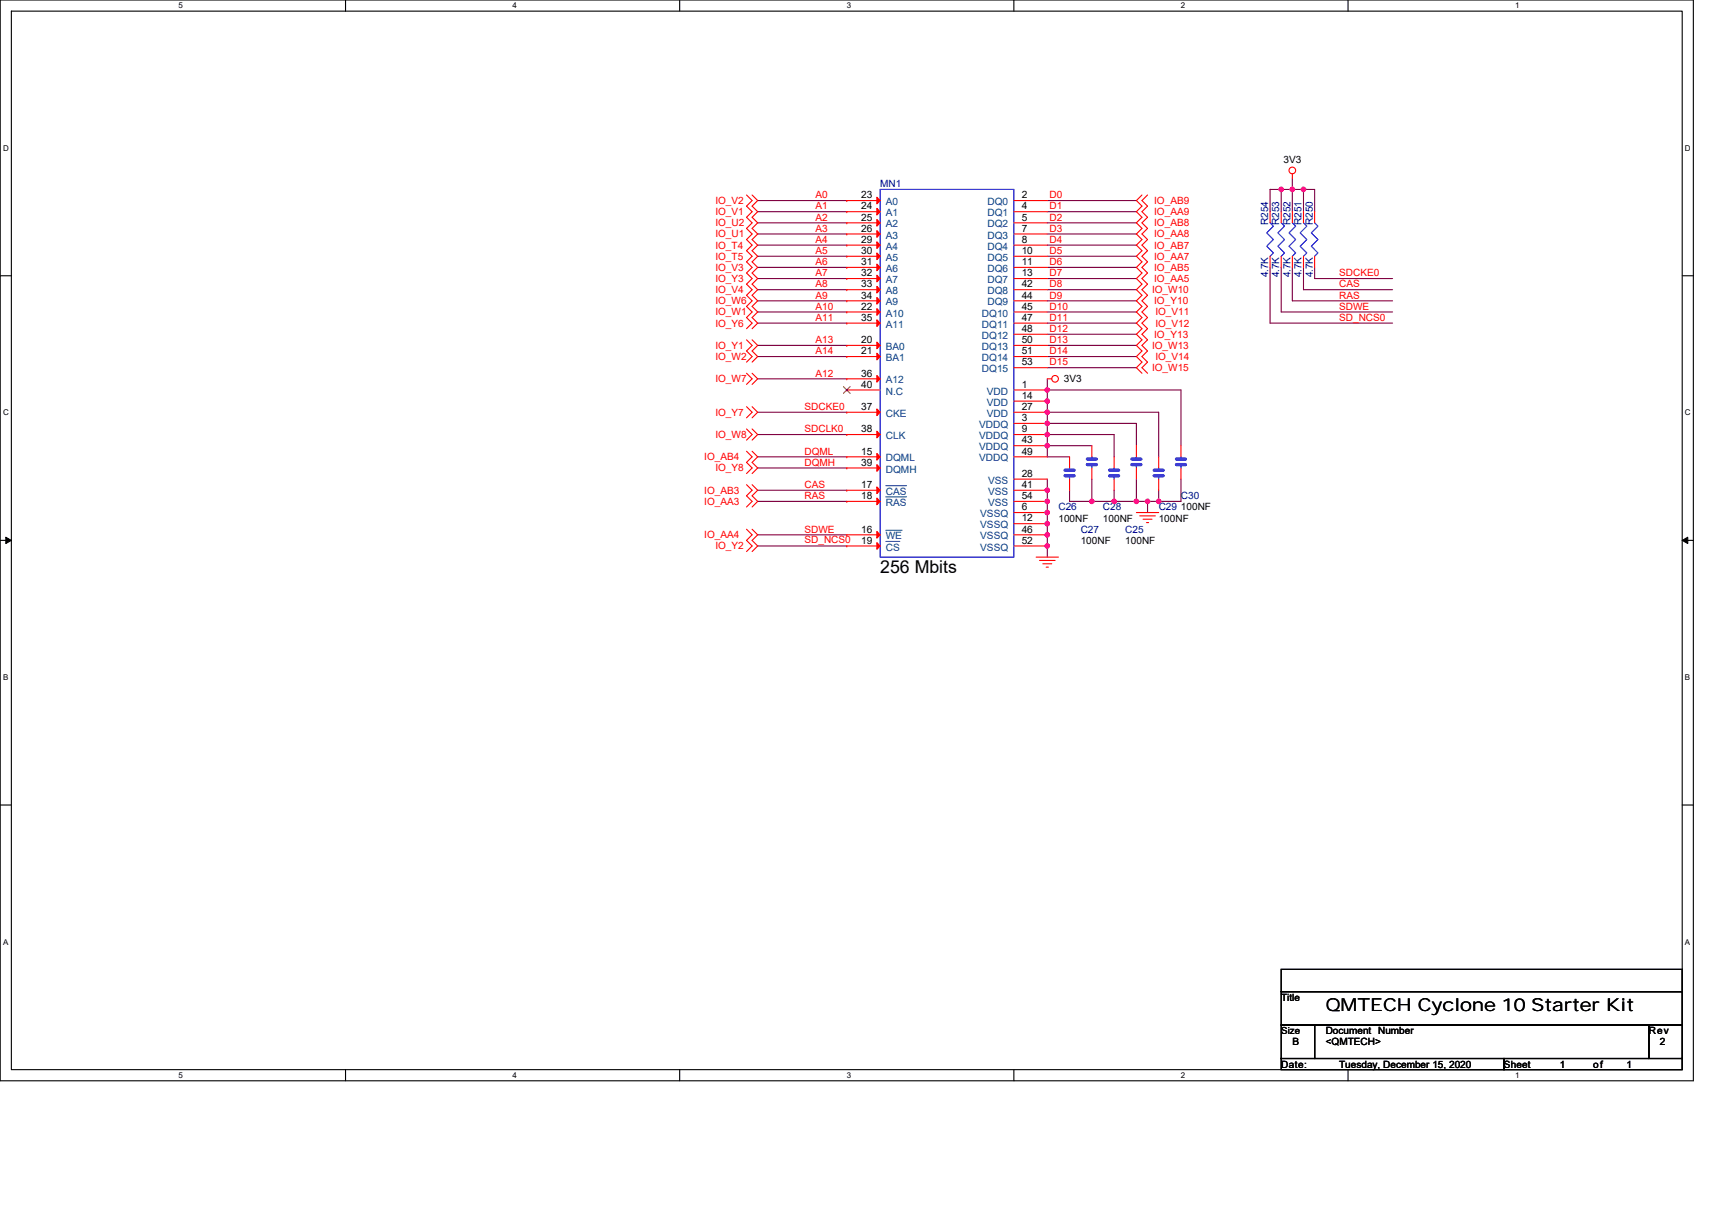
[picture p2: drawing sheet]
<svg xmlns="http://www.w3.org/2000/svg" width="297mm" height="210mm" viewBox="0 0 297 210" stroke-linecap="round" stroke-linejoin="round" font-family="sans-serif">
<path d="M0 0h293.5v187.2h-293.5zM2 1.9h289.5v183.4h-289.5z" fill="none" stroke="#000" stroke-width=".19"/>
<g fill="#fff">
<path d="M30.9 .2h.8v1.5h-.8z"/>
<path d="M30.9 185.5h.8v1.6h-.8z"/>
</g>
<path d="M59.9 0v1.9M59.9 185.3v1.9" fill="none" stroke="#000" stroke-width=".19"/>
<g fill="#fff">
<path d="M88.8 .2h.8v1.5h-.8z"/>
<path d="M88.8 185.5h.8v1.6h-.8z"/>
</g>
<path d="M117.8 0v1.9M117.8 185.3v1.9" fill="none" stroke="#000" stroke-width=".19"/>
<g fill="#fff">
<path d="M146.7 .2h.8v1.5h-.8z"/>
<path d="M146.7 185.5h.8v1.6h-.8z"/>
</g>
<path d="M175.7 0v1.9M175.7 185.3v1.9" fill="none" stroke="#000" stroke-width=".19"/>
<g fill="#fff">
<path d="M204.7 .2h.7v1.5h-.7z"/>
<path d="M204.7 185.5h.7v1.6h-.7z"/>
</g>
<path d="M233.6 0v1.9M233.6 185.3v1.9" fill="none" stroke="#000" stroke-width=".19"/>
<g fill="#fff">
<path d="M262.6 .2h.7v1.5h-.7z"/>
<path d="M262.6 185.5h.7v1.6h-.7z"/>
<path d="M.5 24.9h1v1.5h-1z"/>
<path d="M292 24.9h1v1.5h-1z"/>
<path d="M.5 70.7h1v1.5h-1z"/>
<path d="M292 70.7h1v1.5h-1z"/>
</g>
<path d="M0 47.8h2M291.5 47.8h2" fill="none" stroke="#000" stroke-width=".19"/>
<g fill="#fff">
<path d="M.5 116.5h.9v1.6h-.9z"/>
<path d="M292 116.5h.9v1.6h-.9z"/>
</g>
<path d="M0 93.6h2M291.5 93.6h2" fill="none" stroke="#000" stroke-width=".19"/>
<path d="M1 93.1l1 .5-1 .6zM291.5 93.6l1-.5v1.1z" fill="#000"/>
<path d="M1 93.1l1 .5-1 .6zM291.5 93.6l1-.5v1.1z" fill="none" stroke="#000" stroke-width=".17"/>
<g fill="#fff">
<path d="M.5 162.4h.9v1.5h-.9z"/>
<path d="M292 162.4h.9v1.5h-.9z"/>
</g>
<path d="M0 139.5h2M291.5 139.5h2M222 167.9h69.5v3.9h-69.5zM222 171.8h69.5v5.8h-69.5zM222 177.6h5.8v5.8h-5.8zM227.8 177.6h57.9v5.8h-57.9zM285.7 177.6h5.8v5.8h-5.8zM222 183.4h38.6v1.9h-38.6zM260.6 183.4h30.9v1.9h-30.9z" fill="none" stroke="#000" stroke-width=".19"/>
<g fill="none" stroke="#800040" stroke-width=".19">
<path d="M131.3 36.7h15.4M131.3 34.7h15.4M131.3 38.6h15.4M181.5 38.6h15.4M181.5 34.7h15.4M181.5 36.7h15.4M222 32.8h2M222 32.8h-1.9v3.9M222 32.8v3.9M224 32.8h1.9M224 30.9v1.9M224 32.8v3.9"/>
<path d="M225.9 32.8h1.9v3.9M225.9 32.8v3.9M131.3 52.1h15.4M131.3 50.2h15.4M131.3 56h15.4M131.3 46.3h15.4M131.3 59.8h15.4M131.3 42.5h15.4M131.3 48.3h15.4M131.3 40.5h15.4M131.3 54.1h15.4M131.3 44.4h15.4"/>
<path d="M181.5 42.5h15.4M181.5 54.1h15.4M181.5 57.9h15.4M181.5 44.4h15.4M181.5 52.1h15.4M181.5 40.5h15.4M181.5 46.3h15.4M181.5 48.3h15.4M181.5 50.2h15.4M181.5 59.8h15.4M181.5 56h15.4M220.1 46.3v9.7h21.2"/>
<path d="M222 46.3v7.8h19.3M224 46.3v5.8h17.3M225.9 46.3v3.9h15.4M227.8 46.3v2h13.5M131.3 79.1h15.4M131.3 61.8h15.4M131.3 75.3h15.4M131.3 65.6h15.4M131.3 71.4h15.4M181.5 67.6h23.2v9.6M181.5 71.4h19.3v7.7M181.5 77.2h7.7"/>
<path d="M181.5 77.2v1.9h3.9M181.5 75.3v1.9M181.5 65.6v2M181.5 71.4v2M181.5 67.6v3.8M181.5 73.4v1.9M181.5 73.4h15.4v3.8M181.5 61.8h15.4M181.5 63.7h15.4M181.5 75.3h11.6v3.8M131.3 94.6h15.4M131.3 84.9h15.4"/>
<path d="M131.3 81.1h15.4M131.3 86.9h15.4M131.3 92.7h15.4M181.5 83v13.5M185.4 84.9v2h3.8M189.2 86.9h3.9M189.2 83v3.9M193.1 84.9v2M193.1 86.9h3.8M196.9 86.9h2M196.9 83v3.9M198.9 86.9h1.9"/>
<path d="M198.9 86.9v1.9M200.8 84.9v2M204.7 83v3.9h-3.9"/>
</g>
<g fill="#f0f" stroke="#f0f" stroke-width=".19">
<circle cx="222" cy="32.8" r=".38"/>
<circle cx="225.9" cy="32.8" r=".38"/>
<circle cx="224" cy="32.8" r=".38"/>
<circle cx="181.5" cy="77.2" r=".38"/>
<circle cx="181.5" cy="67.6" r=".38"/>
<circle cx="200.8" cy="86.9" r=".38"/>
<circle cx="181.5" cy="75.3" r=".38"/>
<circle cx="181.5" cy="90.7" r=".38"/>
<circle cx="181.5" cy="88.8" r=".38"/>
<circle cx="181.5" cy="92.7" r=".38"/>
<circle cx="181.5" cy="94.6" r=".38"/>
<circle cx="189.2" cy="86.9" r=".38"/>
<circle cx="181.5" cy="73.4" r=".38"/>
<circle cx="181.5" cy="71.4" r=".38"/>
<circle cx="181.5" cy="84.9" r=".38"/>
<circle cx="196.9" cy="86.9" r=".38"/>
<circle cx="181.5" cy="69.5" r=".38"/>
<circle cx="193.1" cy="86.9" r=".38"/>
<circle cx="181.5" cy="86.9" r=".38"/>
<circle cx="198.9" cy="86.9" r=".38"/>
</g>
<g fill="none" stroke="#f00" stroke-width=".19">
<path d="M129.4 33.8l.9 .9-.9 1 .9 1-.9 .9 .9 1-.9 1 .9 .9-.9 1 .9 1-.9 .9 .9 1-.9 1 .9 .9-.9 1 .9 1-.9 .9 .9 1-.9 1 .9 .9-.9 1 .9 1-.9 .9 .9 1-.9 .9M130.3 33.8l1 .9-1 1 1 1-1 .9 1 1-1 1 1 .9-1 1 1 1-1 .9 1 1-1 1 1 .9-1 1 1 1-1 .9 1 1-1 1 1 .9-1 1 1 1-1 .9 1 1-1 .9M146.7 34.7h5.8M146.7 36.7h5.8M146.7 38.6h5.8M146.7 34.7h.1M146.7 36.7h.1M146.7 38.6h.1M175.7 34.7h5.8M175.7 36.7h5.8M175.7 38.6h5.8M197.9 33.8l-1 .9 1 1-1 1 1 .9-1 1 1 1-1 .9 1 1-1 1 1 .9-1 1 1 1-1 .9 1 1-1 1 1 .9-1 1 1 1-1 .9 1 1-1 1 1 .9-1 1 1 .9-1 1 1 1-1 .9 1 1-1 1 1 .9-1 1 1 1"/>
<path d="M198.9 33.8l-1 .9 1 1-1 1 1 .9-1 1 1 1-1 .9 1 1-1 1 1 .9-1 1 1 1-1 .9 1 1-1 1 1 .9-1 1 1 1-1 .9 1 1-1 1 1 .9-1 1 1 .9-1 1 1 1-1 .9 1 1-1 1 1 .9-1 1 1 1M220.1 36.7v1.9M222 36.7v1.9M224 30.1v.8M224 36.7v1.9M225.9 36.7v1.9M227.8 36.7v1.9M129.4 58.9l.9 .9-.9 1 .9 1-.9 .9M130.3 58.9l1 .9-1 1 1 1-1 .9M146.7 40.5h5.8M146.7 42.5h5.8M146.7 44.4h5.8"/>
<path d="M146.7 46.3h5.8M146.7 48.3h5.8M146.7 50.2h5.8M146.7 52.1h5.8M146.7 54.1h5.8M146.7 59.8h5.8M146.7 56h5.8M146.7 40.5h.1M146.7 42.5h.1M146.7 44.4h.1M146.7 46.3h.1M146.7 48.3h.1"/>
<path d="M146.7 50.2h.1M146.7 52.1h.1M146.7 54.1h.1M146.7 59.8h.1M146.7 56h.1M175.7 40.5h5.8M175.7 42.5h5.8M175.7 44.4h5.8M175.7 46.3h5.8M175.7 48.3h5.8M175.7 50.2h5.8M175.7 52.1h5.8"/>
<path d="M175.7 54.1h5.8M175.7 56h5.8M175.7 57.9h5.8M175.7 59.8h5.8M220.1 44.4v1.9M222 44.4v1.9M224 44.4v1.9M225.9 44.4v1.9M227.8 44.4v1.9M129.4 78.2l.9 .9-.9 1 .9 1-.9 .9M129.4 64.7l.9 .9-.9 1M129.4 70.5l.9 .9-.9 1"/>
<path d="M129.4 74.3l.9 1-.9 1M130.3 78.2l1 .9-1 1 1 1-1 .9M130.3 64.7l1 .9-1 1M130.3 70.5l1 .9-1 1M130.3 74.3l1 1-1 1M146.7 65.6h5.8M146.7 67.6h5.8M146.7 75.3h5.8M146.7 71.4h5.8M146.7 79.1h5.8M146.7 61.8h5.8M146.7 65.6h.1"/>
<path d="M146.7 67.6h.1M146.7 75.3h.1M146.7 71.4h.1M146.7 79.1h.1M146.7 61.8h.1M175.7 61.8h5.8M175.7 63.7h5.8M175.7 67.6h5.8M175.7 73.4h5.8M175.7 71.4h5.8M175.7 75.3h5.8M175.7 77.2h5.8"/>
<path d="M175.7 79.1h5.8M175.7 69.5h5.8M181.5 65.6h.8M185.4 79.1v2M189.2 77.2v1.9M193.1 79.1v2M196.9 77.2v1.9M200.8 79.1v2M204.7 77.2v1.9M129.4 91.7l.9 1-.9 .9 .9 1-.9 1M129.4 84l.9 .9-.9 1 .9 1-.9 .9M130.3 91.7l1 1-1 .9 1 1-1 1"/>
<path d="M130.3 84l1 .9-1 1 1 1-1 .9M146.7 81.1h5.8M146.7 84.9h5.8M146.7 86.9h5.8M146.7 92.7h5.8M146.7 94.6h5.8M146.7 81.1h.1M146.7 84.9h.1M146.7 86.9h.1M146.7 92.7h.1M146.7 94.6h.1M175.7 83h5.8"/>
<path d="M175.7 84.9h5.8M175.7 88.8h5.8M175.7 90.7h5.8M175.7 92.7h5.8M175.7 94.6h5.8M175.7 86.9h5.8M179.6 96.5h3.8M180.1 97.1h2.7M180.7 97.7h1.6M181.3 98.3h.4M185.4 83v1.9M189.2 81.1v1.9"/>
<path d="M193.1 83v1.9M196.9 88.8h3.9M196.9 81.1v1.9M197.5 89.4h2.7M198.1 90h1.5M198.7 90.5h.4M200.8 83v1.9M204.7 81.1v1.9"/>
<circle cx="224" cy="29.5" r=".58"/>
<circle cx="182.8" cy="65.6" r=".58"/>
</g>
<g fill="none" stroke="#00f" stroke-width=".19">
<path d="M152.5 32.8h23.2v63.7h-23.2zM220.1 38.6l.6 .6-1.2 1.1 1.2 1.2-1.2 1.2 1.2 1.1-.6 .6M222 38.6l.6 .6-1.1 1.1 1.1 1.2-1.1 1.2 1.1 1.1-.6 .6M224 38.6l.5 .6-1.1 1.1 1.1 1.2-1.1 1.2 1.1 1.1-.5 .6M225.9 38.6l.6 .6-1.2 1.1 1.2 1.2-1.2 1.2 1.2 1.1-.6 .6M227.8 38.6l.6 .6-1.2 1.1 1.2 1.2-1.2 1.2 1.2 1.1-.6 .6M189.2 79.1v.4M196.9 79.1v.4M204.7 79.1v.4M185.4 81.1v.4M185.4 82.4v.6M189.2 80.5v.6"/>
<path d="M193.1 81.1v.4M193.1 82.4v.6M196.9 80.5v.6M200.8 81.1v.4M200.8 82.4v.6M204.7 80.5v.6"/>
</g>
<path d="M188.4 79.5h1.6M196.2 79.5h1.5M203.9 79.5h1.5M184.6 81.5h1.5M184.6 82.4h1.5M188.4 80.5h1.6M192.3 81.5h1.6M192.3 82.4h1.6M196.2 80.5h1.5M200 81.5h1.6M200 82.4h1.6M203.9 80.5h1.5" fill="none" stroke="#00f" stroke-width=".58"/>
<g fill="#f00" stroke="#f00" stroke-width=".19">
<path d="M152 34.2l.5 .5-.5 .6z"/>
<path d="M152 36.1l.5 .6-.5 .6z"/>
<path d="M152 38l.5 .6-.5 .6z"/>
<path d="M152 40l.5 .5-.5 .6z"/>
<path d="M152 41.9l.5 .6-.5 .5z"/>
<path d="M152 43.8l.5 .6-.5 .6z"/>
<path d="M152 45.8l.5 .5-.5 .6z"/>
<path d="M152 47.7l.5 .6-.5 .5z"/>
<path d="M152 49.6l.5 .6-.5 .6z"/>
<path d="M152 51.5l.5 .6-.5 .6z"/>
<path d="M152 53.5l.5 .6-.5 .5z"/>
<path d="M152 59.3l.5 .5-.5 .6z"/>
<path d="M152 65.1l.5 .5-.5 .6z"/>
<path d="M152 74.7l.5 .6-.5 .6z"/>
<path d="M152 70.8l.5 .6-.5 .6z"/>
<path d="M152 78.6l.5 .5-.5 .6z"/>
<path d="M152 80.5l.5 .6-.5 .6z"/>
<path d="M152 84.4l.5 .5-.5 .6z"/>
<path d="M152 86.3l.5 .6-.5 .5z"/>
<path d="M152 92.1l.5 .6-.5 .5z"/>
<path d="M152 94l.5 .6-.5 .6z"/>
<path d="M152 55.4l.5 .6-.5 .6z"/>
<path d="M152 61.2l.5 .6-.5 .6z"/>
</g>
<path d="M146.2 67l1.1 1.1M147.3 67l-1.1 1.1" fill="none" stroke="#804000" stroke-width=".17"/>
<path d="M153.5 84.2h3.6M153.5 86.1h3.6M153.5 91.9h2.8M153.5 93.8h2.4" fill="none" stroke="#004080" stroke-width=".17"/>
<g font-size="3.1">
<text x="152.5" y="99.3">256 Mbits</text>
<text x="229.8" y="175.2">QMTECH Cyclone 10 Starter Kit</text>
</g>
<g font-size="1.7">
<text x="222.4" y="28.2">3V3</text>
<text x="149.2" y="34.4">23</text>
<text x="177.1" y="34.4">2</text>
<text x="149.2" y="36.3">24</text>
<text x="149.2" y="38.2">25</text>
<text x="149.2" y="40.1">26</text>
<text x="177.1" y="36.3">4</text>
<text x="177.1" y="38.2">5</text>
<text x="177.1" y="40.1">7</text>
<text x="149.2" y="42.1">29</text>
<text x="149.2" y="44">30</text>
<text x="149.2" y="45.9">31</text>
<text x="149.2" y="47.9">32</text>
<text x="177.1" y="42.1">8</text>
<text x="177.1" y="44">10</text>
<text x="177.1" y="45.9">11</text>
<text x="177.1" y="47.9">13</text>
<text x="149.2" y="49.8">33</text>
<text x="149.2" y="51.7">34</text>
<text x="149.2" y="53.7">22</text>
<text x="177.1" y="49.8">42</text>
<text x="177.1" y="51.7">44</text>
<text x="177.1" y="53.7">45</text>
<text x="149.2" y="59.4">20</text>
<text x="149.2" y="55.6">35</text>
<text x="177.1" y="55.6">47</text>
<text x="177.1" y="57.5">48</text>
<text x="177.1" y="59.4">50</text>
<text x="149.2" y="65.2">36</text>
<text x="149.2" y="61.4">21</text>
<text x="177.1" y="61.4">51</text>
<text x="177.1" y="63.3">53</text>
<text x="149.2" y="67.2">40</text>
<text x="149.2" y="71">37</text>
<text x="177.1" y="67.2">1</text>
<text x="177.1" y="71">27</text>
<text x="177.1" y="69.1">14</text>
<text x="184.4" y="66.2">3V3</text>
<text x="149.2" y="74.9">38</text>
<text x="177.1" y="73">3</text>
<text x="177.1" y="74.9">9</text>
<text x="177.1" y="76.8">43</text>
<text x="149.2" y="78.8">15</text>
<text x="149.2" y="80.7">39</text>
<text x="177.1" y="82.6">28</text>
<text x="177.1" y="78.8">49</text>
<text x="149.2" y="84.5">17</text>
<text x="149.2" y="86.5">18</text>
<text x="177.1" y="84.5">41</text>
<text x="177.1" y="86.5">54</text>
<text x="177.1" y="88.4">6</text>
<text x="204.7" y="88.4">100NF</text>
<text x="149.2" y="92.3">16</text>
<text x="149.2" y="94.2">19</text>
<text x="177.1" y="90.3">12</text>
<text x="177.1" y="92.3">46</text>
<text x="177.1" y="94.2">52</text>
<text x="183.4" y="90.4">100NF</text>
<text x="187.3" y="94.2">100NF</text>
<text x="191.1" y="90.4">100NF</text>
<text x="195" y="94.2">100NF</text>
<text x="200.8" y="90.4">100NF</text>
<text x="222" y="173.4">Title</text>
<text x="222" y="179.1">Size</text>
<text x="229.8" y="179.2">Document Number</text>
<text x="285.7" y="179.2">Rev</text>
<text x="222" y="185">Date:</text>
<text x="224" y="181.1">B</text>
<text x="229.8" y="181.1">&lt;QMTECH&gt;</text>
<text x="232.1" y="185">Tuesday, December 15, 2020</text>
<text x="260.6" y="185">Sheet</text>
<text x="270.3" y="185">1</text>
<text x="276.1" y="185">of</text>
<text x="281.9" y="185">1</text>
<text x="287.7" y="181.1">2</text>
</g>
<g font-size="1.7" fill="#f00">
<text x="124" y="35.4">IO_V2</text>
<text x="141.3" y="34.4">A0</text>
<text x="181.9" y="34.4">D0</text>
<text x="200" y="35.4">IO_AB9</text>
<text x="124" y="41.1">IO_U1</text>
<text x="124" y="39.2">IO_U2</text>
<text x="124" y="37.3">IO_V1</text>
<text x="141.3" y="36.3">A1</text>
<text x="141.3" y="40.2">A3</text>
<text x="141.3" y="38.2">A2</text>
<text x="181.9" y="38.2">D2</text>
<text x="181.9" y="40.2">D3</text>
<text x="181.9" y="36.3">D1</text>
<text x="200" y="41.1">IO_AA8</text>
<text x="200" y="39.2">IO_AB8</text>
<text x="200" y="37.3">IO_AA9</text>
<text x="124" y="43.1">IO_T4</text>
<text x="124" y="45">IO_T5</text>
<text x="124" y="46.9">IO_V3</text>
<text x="141.3" y="45.9">A6</text>
<text x="141.3" y="42.1">A4</text>
<text x="141.3" y="47.9">A7</text>
<text x="141.3" y="44">A5</text>
<text x="181.9" y="42.1">D4</text>
<text x="181.9" y="44">D5</text>
<text x="181.9" y="45.9">D6</text>
<text x="181.9" y="47.9">D7</text>
<text x="200" y="46.9">IO_AB5</text>
<text x="200" y="45">IO_AA7</text>
<text x="200" y="43.1">IO_AB7</text>
<text x="232.1" y="47.9">SDCKE0</text>
<text x="124" y="52.7">IO_W6</text>
<text x="124" y="50.8">IO_V4</text>
<text x="124" y="48.9">IO_Y3</text>
<text x="141.3" y="51.7">A9</text>
<text x="141.3" y="49.8">A8</text>
<text x="141.3" y="53.7">A10</text>
<text x="181.9" y="53.7">D10</text>
<text x="181.9" y="51.7">D9</text>
<text x="181.9" y="49.8">D8</text>
<text x="199.6" y="50.8">IO_W10</text>
<text x="200" y="48.9">IO_AA5</text>
<text x="200" y="52.7">IO_Y10</text>
<text x="232.1" y="49.8">CAS</text>
<text x="232.1" y="51.7">RAS</text>
<text x="232.1" y="53.7">SDWE</text>
<text x="124" y="54.7">IO_W1</text>
<text x="124" y="56.6">IO_Y6</text>
<text x="141.3" y="55.6">A11</text>
<text x="141.3" y="59.5">A13</text>
<text x="181.9" y="57.5">D12</text>
<text x="181.9" y="59.5">D13</text>
<text x="181.9" y="55.6">D11</text>
<text x="200" y="58.5">IO_Y13</text>
<text x="200.2" y="56.6">IO_V12</text>
<text x="200.2" y="54.7">IO_V11</text>
<text x="232.1" y="55.5">SD_NCS0</text>
<text x="124" y="62.4">IO_W2</text>
<text x="124" y="60.4">IO_Y1</text>
<text x="141.3" y="61.4">A14</text>
<text x="141.3" y="65.2">A12</text>
<text x="181.9" y="61.4">D14</text>
<text x="181.9" y="63.3">D15</text>
<text x="199.6" y="60.4">IO_W13</text>
<text x="199.6" y="64.3">IO_W15</text>
<text x="200.2" y="62.4">IO_V14</text>
<text x="124" y="66.2">IO_W7</text>
<text x="139.4" y="71">SDCKE0</text>
<text x="124" y="72">IO_Y7</text>
<text x="124" y="75.9">IO_W8</text>
<text x="139.4" y="74.9">SDCLK0</text>
<text x="122" y="79.7">IO_AB4</text>
<text x="124" y="81.7">IO_Y8</text>
<text x="139.4" y="78.8">DQML</text>
<text x="139.4" y="80.7">DQMH</text>
<text x="122" y="87.5">IO_AA3</text>
<text x="122" y="85.5">IO_AB3</text>
<text x="139.4" y="84.6">CAS</text>
<text x="139.4" y="86.5">RAS</text>
<text x="122" y="93.3">IO_AA4</text>
<text x="124" y="95.2">IO_Y2</text>
<text x="139.4" y="94.1">SD_NCS0</text>
<text x="139.4" y="92.3">SDWE</text>
</g>
<g font-size="1.7" fill="#000080">
<text x="152.5" y="32.5">MN1</text>
<text x="219.8" y="39" transform="rotate(-90 219.8 39)">R254</text>
<text x="221.7" y="39" transform="rotate(-90 221.7 39)">R253</text>
<text x="223.6" y="39" transform="rotate(-90 223.6 39)">R252</text>
<text x="225.6" y="39" transform="rotate(-90 225.6 39)">R251</text>
<text x="227.5" y="39" transform="rotate(-90 227.5 39)">R250</text>
<text x="219.8" y="48.1" transform="rotate(-90 219.8 48.1)">4.7K</text>
<text x="221.7" y="48.1" transform="rotate(-90 221.7 48.1)">4.7K</text>
<text x="223.6" y="48.1" transform="rotate(-90 223.6 48.1)">4.7K</text>
<text x="225.6" y="48.1" transform="rotate(-90 225.6 48.1)">4.7K</text>
<text x="227.5" y="48.1" transform="rotate(-90 227.5 48.1)">4.7K</text>
<text x="183.4" y="88.4">C26</text>
<text x="191.1" y="88.4">C28</text>
<text x="200.8" y="88.4">C29</text>
<text x="204.7" y="86.5">C30</text>
<text x="187.3" y="92.3">C27</text>
<text x="195" y="92.3">C25</text>
</g>
<g font-size="1.7" fill="#004080">
<text x="153.5" y="35.5">A0</text>
<text x="171.1" y="35.5">DQ0</text>
<text x="153.5" y="37.5">A1</text>
<text x="153.5" y="39.4">A2</text>
<text x="153.5" y="41.3">A3</text>
<text x="171.1" y="37.5">DQ1</text>
<text x="171.1" y="39.4">DQ2</text>
<text x="171.1" y="41.3">DQ3</text>
<text x="153.5" y="43.3">A4</text>
<text x="153.5" y="45.2">A5</text>
<text x="153.5" y="47.1">A6</text>
<text x="171.1" y="43.3">DQ4</text>
<text x="171.1" y="45.2">DQ5</text>
<text x="171.1" y="47.1">DQ6</text>
<text x="153.5" y="49">A7</text>
<text x="153.5" y="51">A8</text>
<text x="153.5" y="52.9">A9</text>
<text x="171.1" y="49">DQ7</text>
<text x="171.1" y="51">DQ8</text>
<text x="171.1" y="52.9">DQ9</text>
<text x="153.5" y="54.8">A10</text>
<text x="153.5" y="56.8">A11</text>
<text x="170.1" y="54.8">DQ10</text>
<text x="170.1" y="56.8">DQ11</text>
<text x="170.1" y="58.7">DQ12</text>
<text x="153.5" y="60.6">BA0</text>
<text x="153.5" y="62.6">BA1</text>
<text x="170.1" y="60.6">DQ13</text>
<text x="170.1" y="62.6">DQ14</text>
<text x="170.1" y="64.5">DQ15</text>
<text x="153.5" y="66.4">A12</text>
<text x="153.5" y="68.4">N.C</text>
<text x="171" y="68.4">VDD</text>
<text x="171" y="70.3">VDD</text>
<text x="153.5" y="76.1">CLK</text>
<text x="153.5" y="72.2">CKE</text>
<text x="169.7" y="74.1">VDDQ</text>
<text x="169.7" y="76.1">VDDQ</text>
<text x="171" y="72.2">VDD</text>
<text x="153.5" y="79.9">DQML</text>
<text x="153.5" y="81.9">DQMH</text>
<text x="169.7" y="78">VDDQ</text>
<text x="169.7" y="79.9">VDDQ</text>
<text x="171.2" y="83.8">VSS</text>
<text x="153.5" y="85.7">CAS</text>
<text x="153.5" y="87.7">RAS</text>
<text x="169.9" y="89.6">VSSQ</text>
<text x="171.2" y="85.7">VSS</text>
<text x="171.2" y="87.7">VSS</text>
<text x="153.5" y="93.4">WE</text>
<text x="153.5" y="95.4">CS</text>
<text x="169.9" y="91.5">VSSQ</text>
<text x="169.9" y="93.4">VSSQ</text>
<text x="169.9" y="95.4">VSSQ</text>
</g>
<g font-size="1.4">
<text x="30.9" y="1.4">5</text>
<text x="88.8" y="1.4">4</text>
<text x="146.7" y="1.4">3</text>
<text x="204.7" y="1.4">2</text>
<text x="262.6" y="1.4">1</text>
<text x=".5" y="26.1">D</text>
<text x="292" y="26.1">D</text>
<text x=".5" y="71.9">C</text>
<text x="292" y="71.9">C</text>
<text x=".5" y="117.8">B</text>
<text x="292" y="117.8">B</text>
<text x=".5" y="163.6">A</text>
<text x="292" y="163.6">A</text>
<text x="30.9" y="186.8">5</text>
<text x="88.8" y="186.8">4</text>
<text x="146.7" y="186.8">3</text>
<text x="204.7" y="186.8">2</text>
<text x="262.6" y="186.8">1</text>
</g>
</svg>
